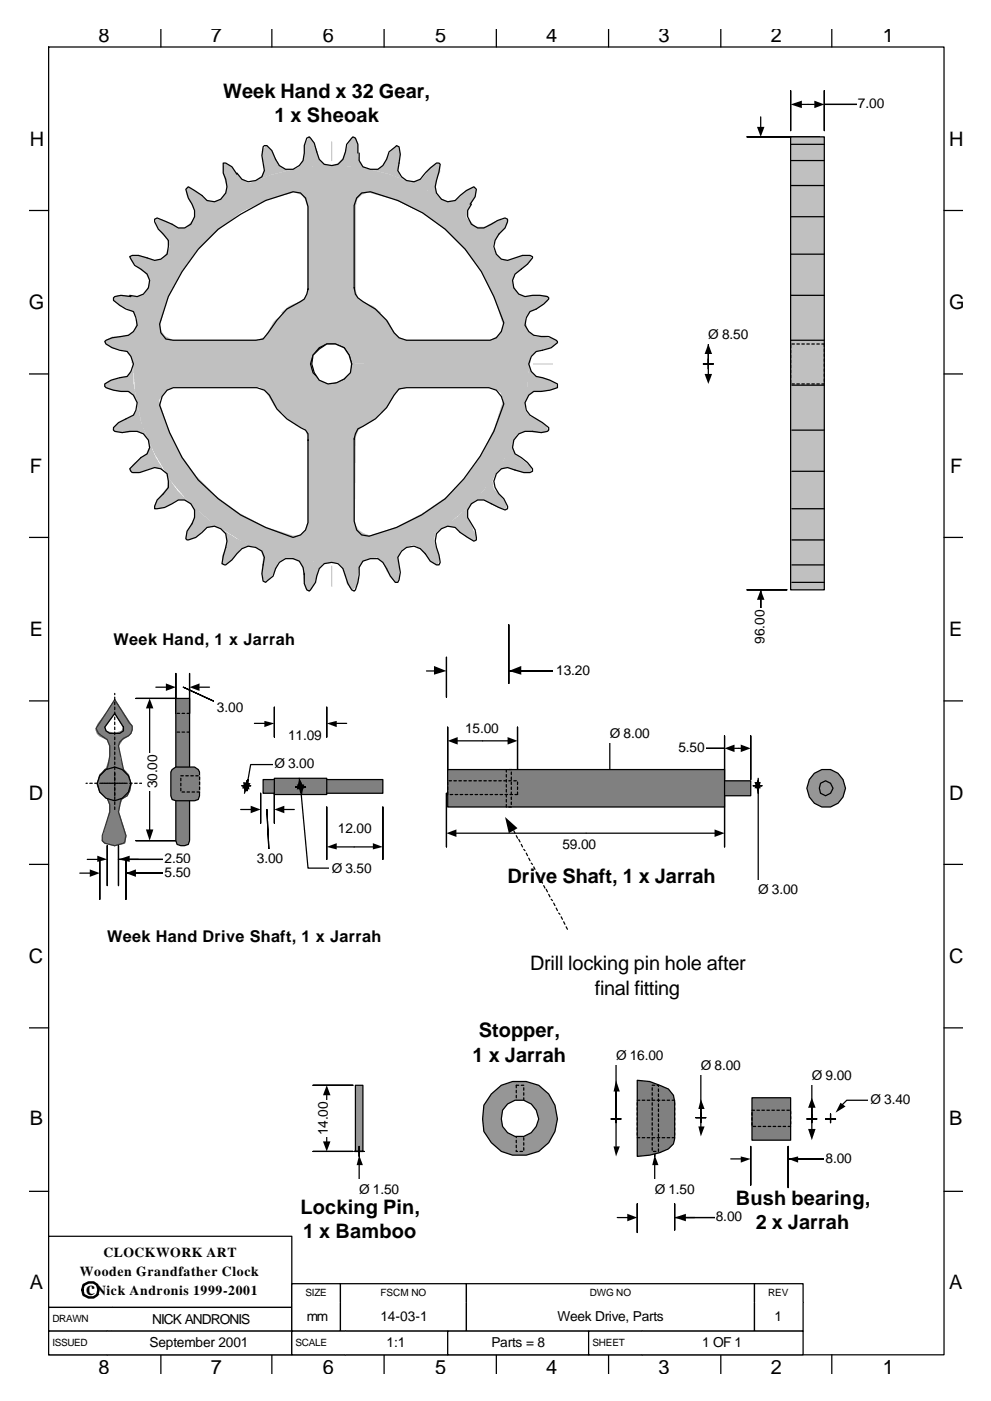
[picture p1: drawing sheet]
<svg xmlns="http://www.w3.org/2000/svg" width="210mm" height="297mm" viewBox="0 0 210 297" stroke-linecap="round" stroke-linejoin="round" font-family="sans-serif">
<g fill="none" stroke="#000" stroke-width=".26">
<path d="M10.3 10h190v277.2h-190zM34.1 6.2v3.8M57.7 6.2v3.8M81.5 6.2v3.8M105.3 6.2v3.8M129.1 6.2v3.8M152.9 6.2v3.8M176.5 6.2v3.8M6.3 44.6h4M200.3 44.6h4M6.3 79.3h4M200.3 79.3h4"/>
<path d="M6.3 113.9h4M200.3 113.9h4M6.3 148.6h4M200.3 148.6h4M6.3 183.3h4M200.3 183.3h4M6.3 217.9h4M200.3 217.9h4M6.3 252.6h4M200.3 252.6h4M34.1 287.2v4.1M57.7 287.2v4.1"/>
<path d="M81.5 287.2v4.1M105.3 287.2v4.1M129.1 287.2v4.1M152.9 287.2v4.1M176.5 287.2v4.1"/>
</g>
<path d="M10.3 262.1h51.6v15.1h-51.6z" fill-rule="evenodd" fill="#fff" stroke="#000" stroke-width=".26"/>
<path d="M61.9 272.2h10.3v3.9h-10.3z" fill-rule="evenodd" fill="#fff"/>
<path d="M61.9 276.1v-3.9h10.3v3.9" fill="none" stroke="#000" stroke-width=".26"/>
<path d="M72.2 272.2h26.8v3.9h-26.8z" fill-rule="evenodd" fill="#fff"/>
<path d="M72.2 276.1v-3.9h26.8v3.9" fill="none" stroke="#000" stroke-width=".26"/>
<path d="M99 272.2h61.1v3.9h-61.1z" fill-rule="evenodd" fill="#fff"/>
<path d="M99 276.1v-3.9h61.1v3.9" fill="none" stroke="#000" stroke-width=".26"/>
<path d="M160.1 272.2h10.3v3.9h-10.3z" fill-rule="evenodd" fill="#fff"/>
<path d="M160.1 276.1v-3.9h10.3v3.9" fill="none" stroke="#000" stroke-width=".26"/>
<path d="M10.3 277.2h13.5v5h-13.5z" fill-rule="evenodd" fill="#fff"/>
<path d="M23.8 277.2h-13.5v5h13.5" fill="none" stroke="#000" stroke-width=".26"/>
<path d="M23.8 277.2h38.1v5h-38.1z" fill-rule="evenodd" fill="#fff"/>
<path d="M23.8 277.2h38.1v5h-38.1" fill="none" stroke="#000" stroke-width=".26"/>
<path d="M61.9 276.1h10.3v6.1h-10.3z" fill-rule="evenodd" fill="#fff"/>
<path d="M61.9 276.1v6.1h10.3v-6.1" fill="none" stroke="#000" stroke-width=".26"/>
<path d="M72.2 276.1h26.8v6.1h-26.8z" fill-rule="evenodd" fill="#fff"/>
<path d="M72.2 276.1v6.1h26.8v-6.1" fill="none" stroke="#000" stroke-width=".26"/>
<path d="M99 276.1h61.1v6.1h-61.1z" fill-rule="evenodd" fill="#fff"/>
<path d="M99 276.1v6.1h61.1v-6.1" fill="none" stroke="#000" stroke-width=".26"/>
<path d="M160.1 276.1h10.3v6.1h-10.3z" fill-rule="evenodd" fill="#fff"/>
<path d="M160.1 276.1v6.1h10.3v-6.1" fill="none" stroke="#000" stroke-width=".26"/>
<path d="M10.3 282.2h12.5v5h-12.5z" fill-rule="evenodd" fill="#fff"/>
<path d="M22.8 282.2h-12.5v5h12.5" fill="none" stroke="#000" stroke-width=".26"/>
<path d="M22.8 282.2h39.1v5h-39.1z" fill-rule="evenodd" fill="#fff"/>
<path d="M22.8 282.2h39.1v5h-39.1" fill="none" stroke="#000" stroke-width=".26"/>
<path d="M61.9 282.2h11.4v5h-11.4z" fill-rule="evenodd" fill="#fff"/>
<path d="M73.3 282.2h-11.4v5h11.4" fill="none" stroke="#000" stroke-width=".26"/>
<path d="M73.3 282.2h21.7v5h-21.7z" fill-rule="evenodd" fill="#fff"/>
<path d="M73.3 282.2h21.7v5h-21.7" fill="none" stroke="#000" stroke-width=".26"/>
<path d="M95 282.2h29.9v5h-29.9z" fill-rule="evenodd" fill="#fff" stroke="#000" stroke-width=".26"/>
<path d="M124.9 282.2h11.4v5h-11.4z" fill-rule="evenodd" fill="#fff"/>
<path d="M136.3 282.2h-11.4v5h11.4" fill="none" stroke="#000" stroke-width=".26"/>
<path d="M136.3 282.2h34.1v5h-34.1z" fill-rule="evenodd" fill="#fff"/>
<path d="M136.3 282.2h34.1v5h-34.1" fill="none" stroke="#000" stroke-width=".26"/>
<path d="M75.4 230.1h1.6v14h-1.6z" fill-rule="evenodd" fill="#969696" stroke="#000" stroke-width=".26"/>
<path d="M75.1 244.1h2.2zM76.2 243.1v2.1z" fill-rule="evenodd" fill="#fff"/>
<path d="M75.1 244.1h2.2h-2.2M76.2 245.2v-2.1v2.1M76.2 246.8v5.3" fill="none" stroke="#000" stroke-width=".26"/>
<path d="M76.2 244.9l.8 2.1h-1.3z" fill="#000"/>
<g fill="#fff">
<path d="M75.9 249.9h9.3v4.3h-9.3z" fill-rule="evenodd"/>
<path d="M158.5 125.1h8.5zM158.5 29h15.3zM161.4 125.1v7.9z" fill-rule="evenodd"/>
</g>
<path d="M158.5 29h15.3h-15.3M161.4 24.8v2.4M158.5 125.1h8.5h-8.5M161.4 125.1v7.9v-7.9M161.4 127.2v2.1" fill="none" stroke="#000" stroke-width=".26"/>
<path d="M160.6 26.9h1.6l-.8 2.1zM161.4 125.1l.8 2.1h-1.6z" fill="#000"/>
<g fill="#fff">
<path d="M159.3 129h3.9v8h-3.9z" fill-rule="evenodd"/>
<path d="M167.7 19.2v8.5zM174.9 19.2v8.5zM174.9 22.1h10z" fill-rule="evenodd"/>
</g>
<path d="M167.7 19.2v8.5v-8.5M174.9 19.2v8.5v-8.5M169.9 22.1h2.9M174.9 22.1h10h-10" fill="none" stroke="#000" stroke-width=".26"/>
<path d="M167.7 22.1l2.4-.8v1.6zM172.8 21.3l2.1 .8-2.1 .8z" fill="#000"/>
<path d="M181.8 20h6.3v4h-6.3z" fill-rule="evenodd" fill="#fff"/>
<path d="M167.7 29h7.2v96.1h-7.2z" fill-rule="evenodd" fill="#c0c0c0" stroke="#000" stroke-width=".26"/>
<g fill="none" stroke="#000" stroke-width=".26">
<path d="M167.7 39.3h7.2M167.7 34h7.2M167.7 30.6h7.2M167.7 53.9h7.2M167.7 45.9h7.2M167.7 72.1h7.2M167.7 62.6h7.2M167.7 73.2v.5M167.7 74.3v.5M167.7 75.3v.5M167.7 76.4v.5M167.7 77.4v.6"/>
<path d="M167.7 78.5v.5M167.7 79.6v.5M168 72.9h.5M169.1 72.9h.5M170.1 72.9h.6M171.2 72.9h.5M172.2 72.9h.6M173.3 72.9h.5M174.4 72.9h.5v.6M174.9 74v.5M174.9 75.1v.5M174.9 76.1v.5"/>
<path d="M174.9 77.2v.5M174.9 78.2v.6M174.9 79.3v.5M167.7 80.6v.5M168 81.7h6.9M168 91.2h6.9M168 99.9h6.9M168 81.4h.5M169.1 81.4h.5M170.1 81.4h.6M171.2 81.4h.5M172.2 81.4h.6"/>
<path d="M173.3 81.4h.5M174.4 81.4h.5M174.9 80.3v.6M168 107.9h6.9M168 114.5h6.9M168 119.8h6.9M168 123.5h6.9"/>
</g>
<path d="M95 154.2v11.3zM109.8 154.2v11.3z" fill-rule="evenodd" fill="#fff"/>
<path d="M95 154.2v11.3v-11.3M96.8 157.1h11.1M109.8 154.2v11.3v-11.3" fill="none" stroke="#000" stroke-width=".26"/>
<path d="M95 157.1l2.1-.8v1.6zM107.7 156.3l2.1 .8-2.1 .8z" fill="#000"/>
<g fill="#fff">
<path d="M98.4 152.6h8v3.9h-8z" fill-rule="evenodd"/>
<path d="M94.7 168.2v11.4zM153.7 168.2v11.4z" fill-rule="evenodd"/>
</g>
<path d="M94.7 179.6v-11.4v11.4M96.8 176.7h55.1M153.7 179.6v-11.4v11.4" fill="none" stroke="#000" stroke-width=".26"/>
<path d="M94.7 176.7l2.1-.8v1.5zM151.6 175.9l2.1 .8-2.1 .7z" fill="#000"/>
<g fill="#fff">
<path d="M119.1 177.2h7.9v4h-7.9z" fill-rule="evenodd"/>
<path d="M153.7 156v9.3zM159.3 156v9.3zM146.8 158.7h6.9z" fill-rule="evenodd"/>
</g>
<path d="M153.7 156v9.3v-9.3M153.7 158.7h-6.9h6.9M155.8 158.7h1.4M159.3 156v9.3v-9.3" fill="none" stroke="#000" stroke-width=".26"/>
<path d="M153.7 158.7l2.1-.8v1.6zM157.2 157.9l2.1 .8-2.1 .8z" fill="#000"/>
<g fill="#fff">
<path d="M143.7 156.5h6.1v4h-6.1z" fill-rule="evenodd"/>
<path d="M128.3 167.1h1.9zM129.4 166.1v2.1z" fill-rule="evenodd"/>
</g>
<path d="M129.4 155.5v11.6v-2.1M128.3 167.1h1.9h-1.9M129.4 168.2v-2.1v2.1M129.4 167.1v2.1" fill="none" stroke="#000" stroke-width=".26"/>
<path d="M129.4 163.2l.5 2.1h-1.3zM128.6 169h1.3l-.5 2.1z" fill="#000"/>
<g fill="#fff">
<path d="M128.9 153.4h9.2v4.2h-9.2z" fill-rule="evenodd"/>
<path d="M159.8 166.6h1.9zM160.9 165.5v2.2z" fill-rule="evenodd"/>
</g>
<path d="M159.8 166.6h1.9h-1.9M160.9 167.7v-2.2v2.2M160.9 168.2v-1.6v22.2M160.9 165v1.6" fill="none" stroke="#000" stroke-width=".26"/>
<path d="M160.9 165l.5 2.1h-1.3zM160.1 165.8h1.3l-.5 2.4z" fill="#000"/>
<g fill="#fff">
<path d="M160.3 186.7h9.3v4h-9.3z" fill-rule="evenodd"/>
<path d="M143.1 255.2v5.6zM135.2 255.2v6.1zM143.1 258.1h11.7z" fill-rule="evenodd"/>
</g>
<path d="M131 258.1h2.3M135.2 255.2v6.1v-6.1M143.1 255.2v5.6v-5.6M143.1 258.1h11.7h-11.7M145.3 258.1h2.1" fill="none" stroke="#000" stroke-width=".26"/>
<path d="M133.1 257.4l2.1 .7-2.1 .8zM143.1 258.1l2.4-.7v1.5z" fill="#000"/>
<g fill="#fff">
<path d="M151.6 256h6.4v4h-6.4z" fill-rule="evenodd"/>
<path d="M129.6 237.2h2.2zM130.7 236.2v1.8z" fill-rule="evenodd"/>
</g>
<path d="M129.6 237.2h2.2h-2.2M130.7 238v-1.8v1.8M130.7 224v13.2v-6M130.7 237.2v5.9" fill="none" stroke="#000" stroke-width=".26"/>
<path d="M130.7 229l.8 2.4h-1.3zM130.2 243.1h1.3l-.8 2.1z" fill="#000"/>
<g fill="#fff">
<path d="M130.4 221.9h10.9v4h-10.9z" fill-rule="evenodd"/>
<path d="M147.6 237h2.2zM148.7 235.9v2.1z" fill-rule="evenodd"/>
</g>
<path d="M147.6 237h2.2h-2.2M148.7 238v-2.1v2.1M148.7 226.1v10.9v-2.1M148.7 237v2.1" fill="none" stroke="#000" stroke-width=".26"/>
<path d="M148.7 233l.8 2.1h-1.3zM148.2 238.8h1.3l-.8 2.1z" fill="#000"/>
<g fill="#fff">
<path d="M148.4 224h9.3v4h-9.3z" fill-rule="evenodd"/>
<path d="M66.4 244.1h8.5zM66.4 230.1h8.5z" fill-rule="evenodd"/>
</g>
<path d="M66.4 230.1h8.5h-8.5M69.3 232.2v10.1M66.4 244.1h8.5h-8.5" fill="none" stroke="#000" stroke-width=".26"/>
<path d="M69.3 230.1l.8 2.1h-1.6zM68.5 242h1.6l-.8 2.1z" fill="#000"/>
<g fill="#fff">
<path d="M66.7 233.3h3.9v7.6h-3.9z" fill-rule="evenodd"/>
<path d="M138.1 244.1h1.9zM138.9 243.1v2.1z" fill-rule="evenodd"/>
</g>
<path d="M138.1 244.1h1.9h-1.9M138.9 245.2v-2.1v2.1M138.9 246.8v5.3" fill="none" stroke="#000" stroke-width=".26"/>
<path d="M138.9 244.9l.8 2.1h-1.3z" fill="#000"/>
<g fill="#fff">
<path d="M138.6 249.9h9.3v4.3h-9.3z" fill-rule="evenodd"/>
<path d="M171.2 237.2h2.1zM172.2 236.2v1.8z" fill-rule="evenodd"/>
</g>
<path d="M171.2 237.2h2.1h-2.1M172.2 238v-1.8v1.8M172.2 228.2v9v-2.6M172.2 237.2v2.4" fill="none" stroke="#000" stroke-width=".26"/>
<path d="M172.2 232.7l.8 2.2h-1.6zM171.4 239.4h1.6l-.8 2.3z" fill="#000"/>
<g fill="#fff">
<path d="M172 226.1h9v4h-9z" fill-rule="evenodd"/>
<path d="M175.2 237.2h2.1zM176.2 236.2v1.8z" fill-rule="evenodd"/>
</g>
<path d="M175.2 237.2h2.1h-2.1M176.2 238v-1.8v1.8M184.7 233.3h-5l-1.1 1" fill="none" stroke="#000" stroke-width=".26"/>
<path d="M178.3 233.8l1.1 .8-2.1 1.3z" fill="#000"/>
<g fill="#fff">
<path d="M184.1 231.2h9.3v3.9h-9.3z" fill-rule="evenodd"/>
<path d="M159.3 243.1v8.2zM167.2 243.1v8.7zM167.2 245.7h10.6z" fill-rule="evenodd"/>
</g>
<path d="M155 245.7h2.2M159.3 243.1v8.2v-8.2M167.2 243.1v8.7v-8.7M167.2 245.7h10.6h-10.6M169.3 245.7h2.1" fill="none" stroke="#000" stroke-width=".26"/>
<path d="M157.2 245.2l2.1 .5-2.1 .8zM167.2 245.7l2.1-.5v1.3z" fill="#000"/>
<path d="M174.9 243.6h6.1v4h-6.1z" fill-rule="evenodd" fill="#fff"/>
<path d="M159.5 232.7h8.2v9h-8.2z" fill-rule="evenodd" fill="#808080" stroke="#000" stroke-width=".26"/>
<g fill="none" stroke="#000" stroke-width=".26">
<path d="M159.5 235.9v.5M159.5 237v.5M159.5 238v.6M159.5 235.4h.6M159.8 238.8h.5M160.6 235.4h.5M160.9 238.8h.5M161.7 235.4h.5M161.9 238.8h.6M162.7 235.4h.5M163 238.8h.5M163.8 235.4h.5"/>
<path d="M164 238.8h.6M164.8 235.4h.6M165.1 238.8h.5M165.9 235.4h.5M166.2 238.8h.5M167 235.4h.5M167.2 238.8h.5M167.7 235.7v.5M167.7 236.7v.5M167.7 237.8v.5"/>
</g>
<path d="M135.2 229l2.6 .3 4 1.6 1.1 1.3 .2 1.3v8l-.2 1-1.1 1.1-1.8 .8-2.2 .5-2.6 .3z" fill-rule="evenodd" fill="#808080" stroke="#000" stroke-width=".26"/>
<g fill="none" stroke="#000" stroke-width=".26">
<path d="M135.2 233.3h.5M135.2 233.8v.5M135.2 234.9v.5M135.2 235.9v.5M135.2 237v.5M135.2 238v.6M135.2 239.1v.5M136.3 233.3h.5M137.3 233.3h.5M138.4 232.7v.6h.5M138.4 230.1h.5M138.4 230.6v.6"/>
<path d="M138.4 231.7v.5M138.4 233.8v.5M138.4 234.9v.5M138.4 235.9v.5M138.4 237v.5M138.4 238v.6M138.4 239.1v.5M139.4 233.3h.6M139.4 230.1h.3v.3M139.7 230.9v.5M139.7 232v.5M139.7 233v.5"/>
<path d="M139.7 234.1v.5M139.7 235.1v.6M139.7 236.2v.5M139.7 237.2v.6M139.7 238.3v.5M139.7 239.4v.5M140.5 233.3h.5M141.6 233.3h.5M142.6 233.3h.5M143.1 233.8v.5M143.1 234.9v.5M143.1 235.9v.5"/>
<path d="M143.1 237v.5M143.1 238v.6M143.1 239.1v.5M135.2 241.2h.5M135.2 240.2v.5M136.3 241.2h.5M137.3 241.2h.5M138.4 240.2v.5M138.4 242.3v.5M138.4 243.3v.6M138.6 244.1h.6M138.9 241.2h-.5v.5"/>
<path d="M139.4 241.2h.6M139.7 240.4v.5M139.7 241.5v.5M139.7 242.5v.6M139.7 243.6v.5M140.5 241.2h.5M141.6 241.2h.5M142.6 241.2h.5M143.1 240.2v.5"/>
</g>
<g fill="#808080" stroke="#000" stroke-width=".26">
<path d="M153.2 165.5h6.1v3.2h-6.1z" fill-rule="evenodd"/>
<path d="M95 163.2h58.7v7.9h-58.7z" fill-rule="evenodd"/>
</g>
<g fill="none" stroke="#000" stroke-width=".26">
<path d="M95 165.8v.5M95 166.9v.5M95 167.9v.6M95.2 165.5h.6M95.5 168.5h.5M96.3 165.5h.5M96.6 168.5h.5M97.4 165.5h.5M97.6 168.5h.6M98.4 165.5h.6M98.7 168.5h.5M99.5 165.5h.5"/>
<path d="M99.7 168.5h.6M100.5 165.5h.6M100.8 168.5h.5M101.6 165.5h.5M101.9 168.5h.5M102.7 165.5h.5M102.9 168.5h.6M103.7 165.5h.5M104 168.5h.5M104.8 165.5h.5M105 168.5h.6M105.8 165.5h.6"/>
<path d="M106.1 168.5h.5M106.9 165.5h.5M107.2 168.5h.5M107.4 163.2v.5M107.4 164.2v.5M107.4 165.3v.5M107.4 166.3v.6M107.4 167.4v.5M107.4 168.5v.5M107.4 169.5v.5M107.4 170.6v.5M107.9 171.1h.6"/>
<path d="M107.9 163.2h.6M107.9 165.5h.6M108.2 168.5h.5M108.5 163.7v.5M108.5 164.7v.6M108.5 165.8v.5M108.5 166.9v.5M108.5 167.9v.6M108.5 169v.5M108.5 170v.6M109 165.5h.5M109.8 167.9v.6h-.5"/>
<path d="M109.8 165.8v.5M109.8 166.9v.5"/>
</g>
<path d="M94.7 139.3v8.5zM107.9 132.5v12.4zM107.9 142.3h13.5z" fill-rule="evenodd" fill="#fff"/>
<path d="M94.7 139.3v8.5v-8.5M90.5 142.3h1.8M107.9 144.9v-12.4v12.4M107.9 142.3h13.5h-13.5M110.3 142.3h1.9" fill="none" stroke="#000" stroke-width=".26"/>
<path d="M92.1 141.2l2.6 1.1-2.6 .8zM107.9 142.3l2.7-1.1v1.9z" fill="#000"/>
<path d="M117.5 140.1h7.9v4h-7.9z" fill-rule="evenodd" fill="#fff"/>
<g fill="none" stroke="#000" stroke-width=".26">
<path d="M109 176.1l.3 .6M109.5 177.2l.3 .5M110.1 178l.2 .5M110.6 179l.3 .6M111.1 180.1l.3 .3M111.7 180.9l.2 .5M112.2 181.9l.2 .6M112.7 183l.3 .3M113.2 183.8l.3 .5M113.8 184.9l.2 .5M114.3 185.6l.3 .6M114.8 186.7l.3 .5"/>
<path d="M115.4 187.8l.2 .5M115.9 188.6l.3 .5M116.4 189.6l.3 .5M116.9 190.7l.3 .2M117.5 191.5l.2 .5M118 192.5l.3 .6M118.5 193.6l.3 .3M119.1 194.4l.2 .5M119.6 195.4l.3 .6M120.1 196.5l.3 .5"/>
</g>
<path d="M107.2 173.2l2.6 2.4-1.9 1.1z" fill="#000"/>
<g fill="#c0c0c0" stroke="#c0c0c0" stroke-width=".26">
<path d="M28.3 76.9h41h-3.4l-6.4 10.6-1.3-1.6-1.8-3.2-1.4-.8h-18.2l-1.9 1.1-1.3 1.8a38.1 38.1 0 0 0 28.6 28.9h1.6l1-1.1 .6-1.8v-18l-.3-1.3-.5-.8-.8-.3-2.4-1.3-1.9-2.1 6.6-10.6a4.1 4.1 0 0 0 4.3 4.5l-.3 38.3a42.2 42.2 0 0 1-37.3-23.2l-2.6-6.1-1.4-6.4z" fill-rule="evenodd"/>
<path d="M40.5 47.3a43.1 43.1 0 0 1 29.9-12.2v41l.2-3.4-10.8-6.4 1.6-1.3 1.8-.8 1.4-.8 .8-1.3v-18.3l-.6-1.6-.8-1-1.6-.5-5.8 1.5-5.5 2.7-4.8 3.7-4.5 4.2-3.4 4.8-2.9 5.5-1.6 5.9 .2 1.3 .8 1 1.6 .8h18.3l1.3-.5 .8-1 1.3-2.4 2.1-1.6 10.3 6.3a4.1 4.1 0 0 0-4.5 4.3l-38.1-.3a42 42 0 0 1 12.5-29.6z" fill-rule="evenodd"/>
<path d="M71.2 77.2l41-.3a42 42 0 0 1-41.8 42.3l-.3-37.8 1.9-.5 1.3-.8 1-1.6 .3-1.6 6.4 10.1-1.9 2.1-2.4 1.3-.8 .8-.5 1.3-.3 18.5 .8 1.4 1.1 .8 1.6 .5 5.5-1.9 5.6-2.9a34.1 34.1 0 0 0 15.3-18.2l1.9-5.9-.5-1.5-1.1-.8-1.6-.6h-16.4l-1.8 .3-1.4 .5-1.8 3.2-1.3 1.6-6.4-10.6z" fill-rule="evenodd"/>
<path d="M70.1 35.1a42.3 42.3 0 0 1 37.6 22.8l2.6 6 1.6 6.4 .5 6.6h-37.8l-.3-1.6-1-1.3-1.6-1.1-1.6-.2 10.3-6.1 1.9 1.6 1.3 2.4 1.1 1 1 .5h18.5l1.4-.8 .8-1 .5-1.3-1.9-5.9-2.6-5.5-3.7-4.8a34.7 34.7 0 0 0-20.6-12.1l-1.4 .5-1 1-.3 1.4v18.2l.5 1.6 1.4 .8 1.8 .8 1.6 1.3-10.6 6.6 .3 3.2z" fill-rule="evenodd"/>
</g>
<g fill="#c0c0c0">
<path d="M74.3 29.5l.8-.5 .6 .5 .2 1.1 .3 3.4 .8 1.4 1.6 .5-4.3-.5-3.9-.3 1.3-.5 1.1-1.1z" fill-rule="evenodd"/>
<path d="M78.3 35.9h1.9l1-.8 1.6-2.9 1.6-1.3 .5 1.8-.5 3.5 .5 1.3 1.4 .8-3.8-1.3z" fill-rule="evenodd"/>
<path d="M86.3 38.3l1.5 .2 1.6-.5 1.1-1.3 .8-1.3 1.8-.8 .3 .8v1l-.5 1.1-.6 2.1 .3 1.6 1.1 1-3.5-2.1z" fill-rule="evenodd"/>
<path d="M93.7 42.2l1.3 .6 1.6-.3 2.4-2.1 1-.5h.8l.3 .8-.3 1-1.6 2.9-.2 1.6 1 1.3-3.2-2.9z" fill-rule="evenodd"/>
<path d="M100 47.5l1.3 .6h1.6a7.5 7.5 0 0 1 4.8-1.6v.8l-.5 1-2.2 2.4-.5 1.6 .5 1.6-2.3-3.5z" fill-rule="evenodd"/>
<path d="M105 53.9l1.4 1 1.5 .3 3-1h1.3l.5 .2v.8l-1.6 1.6-1.8 1.3-.6 1.6 .3 1.3-1.8-3.7z" fill-rule="evenodd"/>
<path d="M109 61l1.1 1.4 1.3 .5 1.8-.3h2.7l.5 .5-.2 .8-1.9 1.4-1.9 .8-1 1.3v1.6l-.8-4z" fill-rule="evenodd"/>
<path d="M111.4 69l.8 1.3 1.3 1h1.6l2.6 .6 .6 .5-.6 .8-.8 .5-3.1 .8-1.4 1.1-.2 1.6-.3-4.3z" fill-rule="evenodd"/>
<path d="M112.2 77.2l.5 1.6 1.1 1 1.6 .3 1.3 .5 1 .5 .6 .8-.6 .6-1 .2-1.3 .3h-2.2l-1.3 1-.5 1.4 .5-4z" fill-rule="evenodd"/>
<path d="M111.4 85.4v1.6l1 1.3a6.1 6.1 0 0 1 4 2.9l-.8 .5h-2.4l-1.8-.2-1.6 .5-.8 1.3 1.3-4z" fill-rule="evenodd"/>
<path d="M109 93.3l-.3 1.6 .6 1.3 3.4 2.9v.8l-.8 .3h-1l-3.2-1.1-1.6 .3-1.1 1.1 2.2-3.5z" fill-rule="evenodd"/>
<path d="M105 100.5l-.5 1.5 .3 1.6 2.1 2.4 .5 1.1v.8h-.8l-1-.3-2.9-1.6h-1.6l-1.4 .8 3-2.9z" fill-rule="evenodd"/>
<path d="M93.4 112.1l3.4-2.4 3.2-2.9-.8 1.6v1.3l1.9 4-.3 .8h-.8l-1-.6-2.4-2.1-1.6-.2z" fill-rule="evenodd"/>
<path d="M86.3 115.8l3.7-1.6 3.4-2.1-1.1 1.1-.2 1.5 1 3v1.3l-.2 .8-.8-.3-.8-.5-2.1-2.7-1.4-.8z" fill-rule="evenodd"/>
<path d="M78.3 118.4l4-1 4-1.6-1.4 1.1-.5 1.5 .3 1.6v2.7l-.6 .8-.8-.6-1.3-1.8-.8-1.9-1.3-1z" fill-rule="evenodd"/>
<path d="M70.1 119h4.2l4-.8-1.3 .8-.8 1.3-.3 1.6v1.6l-.5 1-.5 .6-.6-.3-.7-1.1-.8-3.1-1.1-1.4z" fill-rule="evenodd"/>
<path d="M61.9 118.4l4.2 .6 4 .2-1.6 .3-1 1.3-.3 1.6-.5 1.3-.6 1.1-.7 .5-.6-.5-.2-1.1-.3-1.3v-2.1l-.8-1.3z" fill-rule="evenodd"/>
<path d="M54.2 115.8l3.7 1.6 4 .8-1.6 .2-1.3 .8-.5 1.6-.8 1.3-.8 .8-.8 .3-.5-1.6 .2-3.4-.5-1.6z" fill-rule="evenodd"/>
<path d="M46.8 112.1l3.5 2.1 3.7 1.6h-1.6l-1.3 .5-1.9 2.4-1 .8-.8 .3-.3-.8v-1.1l1.1-3.2-.3-1.5z" fill-rule="evenodd"/>
<path d="M40.5 106.8l2.9 2.6 3.4 2.7-1.6-.5-1.3 .2-2.4 2.1-1.3 .6h-.8v-.8l.3-1.1 1.6-2.9v-1.6z" fill-rule="evenodd"/>
<path d="M35.2 100.5l2.4 3.4 2.9 2.9-1.3-.8h-1.6a7.3 7.3 0 0 1-4.8 1.9v-.8l.5-1.1 2.2-2.6 .2-1.6z" fill-rule="evenodd"/>
<path d="M31.5 93.3l1.6 3.7 2.1 3.5-1.1-1.1-1.6-.3-2.9 1.1h-1.3l-.8-.3 .3-.8 .5-.8 2.7-2.1 .7-1.6z" fill-rule="evenodd"/>
<path d="M29.1 85.4l.8 3.9 1.6 4-1.1-1.3-1.6-.5a7.6 7.6 0 0 1-5-.3l1.3-1.6 2.9-1.3 1.1-1.3z" fill-rule="evenodd"/>
<path d="M22.5 81.1l1-.5 3.2-.8 1.3-1 .3-1.6v3.9l.8 4.3-.8-1.6-1.3-.8h-1.6l-2.6-.5-.6-.6z" fill-rule="evenodd"/>
<path d="M22.2 72.4l.6-.5 1-.6h1.3l1.9-.2 1.6-.8 .5-1.3-.8 3.9v4.3l-.5-1.6-1.1-1.1-1.6-.5-1.6-.3-1-.8z" fill-rule="evenodd"/>
<path d="M24.1 63.1l.8-.5h2.1l2.1 .3 1.6-.5 .8-1.4-1.3 4-1.1 4v-1.6l-1.1-1.3-1.3-.8-1.3-.6-1.1-.8z" fill-rule="evenodd"/>
<path d="M27.8 54.4l.5-.2h1.1l1.3 .2 1.8 .8 1.9-.3 1.1-1-2.2 3.4-1.8 3.7 .2-1.6-.7-1.3-1.4-1-1.8-1.9z" fill-rule="evenodd"/>
<path d="M33.1 46.5h.8l1 .2 2.9 1.6h1.6l1.3-.8-2.9 2.9-2.3 3.5 .5-1.6-.5-1.6-1.1-1-.8-1.4-.5-1z" fill-rule="evenodd"/>
<path d="M39.7 39.9h.8l3.4 2.6 1.6 .3 1.3-.6-3.1 2.4-3.2 2.9 .8-1.6v-1.5l-1.6-2.7-.3-1z" fill-rule="evenodd"/>
<path d="M47.6 34.6l1.6 .8 2.1 2.6 1.4 .8 1.5-.3-3.7 1.6-3.7 2.1 1.1-1.3 .3-1.3a6.7 6.7 0 0 1-.6-5z" fill-rule="evenodd"/>
<path d="M56.4 30.9l.5 .2 .8 .8 .5 1.3 1.1 1.9 1.3 .8h1.6l-4.3 1.1-3.7 1.3 1.4-1.1 .5-1.3-.5-3.2 .2-1z" fill-rule="evenodd"/>
<path d="M65.6 29l.5 .5 1.1 2.2 .5 2.1 1.1 1 1.6 .6h-4.3l-3.9 .8 1.3-.8 .8-1.4 .3-1.5v-1.6z" fill-rule="evenodd"/>
</g>
<path d="M70.4 30.1v3.9M65.4 77.2h9.7M70.4 72.1v10.1M113.2 77.2h4M70.4 120v4.3" fill="none" stroke="#c0c0c0" stroke-width=".26"/>
<path d="M50.3 37l-1.1-1.6-1.3-.8h-.5v2.1l.5 1.3a3.4 3.4 0 0 1-2.4 4.8l-1.6-.3-1-1-2.9-1.9-.6 .5 .6 1.9 .7 1.3a3.3 3.3 0 0 1-1.5 5h-1.4l-1.3-.8-3.2-1.3-.5 .3v.5l.8 1.6 2.1 2.4v1.3l-.2 1.6-1.4 1-1.3 .3-3.4-1h-1.4l-.5 .2 1.1 1.9 1.3 .8a3 3 0 0 1 1.6 3.9 3 3 0 0 1-4 1.6M75.9 32.5v-1.9l-.5-1.3-.5-.3-1.3 1.6-.3 1.6a3 3 0 0 1-3.1 2.9 3 3 0 0 1-3-2.9l-.5-1.9-1.1-1.3-.5 .3-.5 1.6v1.6a3.1 3.1 0 0 1-2.5 3.4 3.1 3.1 0 0 1-3.6-2.1l-.8-1.9-1.1-1h-.5l-.3 .2-.2 1.9 .5 3.2-.5 1.3-1.4 .8-1.5 .2-1.4-.5-1-1.3M76.2 32.5v1.5l.8 1.4 1.6 .5h1.6l1-.8 .8-1.3 .5-1.6 1.6-1.3 .6 .2 .2 1.6-.5 3.5a3.1 3.1 0 0 0 2.7 2.3 3.1 3.1 0 0 0 3.1-1.8l2.4-2.1h.5l.3 .2-.8 3.5a3.1 3.1 0 0 0 .6 3.4 3.1 3.1 0 0 0 3.4 .8l2.4-2.1 1.5-.8 .6 .5-.3 1.6-1.1 1.6M42.1 52.8l4.2-4.2 4.8-3.2 5.3-2.9 5.8-1.8 1.6 .2 1 1.1 .6 1.8v17.5l-.3 1.1-.5 1-3.7 2.1-2.2 2.4-2.9 4-1.6 .2h-17.4l-1.6-.2-1.1-1.3-.2-1.9 1.8-5.8 2.9-5.3zM75.7 42l1-1.1 1.9-.2a37.1 37.1 0 0 1 26.2 22.2l2.1 5.5-.5 1.9-1.1 1.3-1.3 .5h-17.7l-1.6-.5-1.1-1-1.6-2.7-2.4-2.4-2.6-1.6-1.1-.8-.5-.7-.3-1.4v-17.4zM100 43.3a2.99 2.99 0 0 0-.5 3.5 2.99 2.99 0 0 0 3.2 1.5l2.9-1.6 1.6-.5 .5 .3v.5l-.5 1.3-1.4 1.4a3.3 3.3 0 0 0 .6 5.2l1.3 .3 3.2-1h1.5l.6 .2v.3l-1.1 1.3-1.3 1.1a3 3 0 0 0-1.6 3.9 3 3 0 0 0 4 1.6h1.6l1.6 .3 .2 .2v.3l-1 1.1-1.6 1-1.4 .6-.7 1.3-.3 1.6 .8 1.3 1 .8 1.6 .2h1.6l1.9 1.1v.3l-1.4 1-1.8 .6a2.91 2.91 0 0 0-2.9 2.9 2.91 2.91 0 0 0 2.9 2.9l1.6 .5 1.6 .8v.8l-1.6 .5-1.9 .3h-1.6l-1 .8-.8 1.6 .3 1.6 .7 1 2.7 1.6 1.3 1.1v.5l-.2 .3-1.4 .2-1.8-.2a3.2 3.2 0 0 0-3.5 1.1 3.2 3.2 0 0 0-.2 3.6l1.3 .8 1.3 1.1 1.1 1.3v.5l-.6 .3h-1.3l-3.4-1.1a3 3 0 0 0-2.7 4.3l.8 1.3 1.1 1 .8 1.6v.6l-.5 .2-4.5-2.1a2.98 2.98 0 0 0-3.5 3.7l1.6 2.7 .3 2.1-.6 .2-2.9-1.8a2.88 2.88 0 0 0-3.3-1.2 2.88 2.88 0 0 0-2 3l1.1 4.5-.3 .6h-.5l-1.3-.8-1.1-1.6a3.2 3.2 0 0 0-3.2-1.6 3.2 3.2 0 0 0-2.6 2.4l.5 3.2-.2 1.5-.3 .6h-.5l-1.1-1.4-1.6-2.9-1-.8h-1.6l-1.6 .6-.8 1.3a8.1 8.1 0 0 1-1.1 5l-.5-.2-.8-1.4-.5-1.6a3 3 0 0 0-3.1-2.9 3 3 0 0 0-3 2.9l-.3 1.4-1.3 1.8-.5-.2-.5-1.4v-2.1M27.8 62.9l-2.1-.3-1.4 .3-.2 .2v.6l1.3 1 1.3 .8 1.6 .6 .5 1.3 .3 1.6-.8 1.3-1 .8-3.5 .5-1.3 .5-.3 .3 .3 .5 1.3 .8 1.6 .6 1.6 .2 .8 1.1 .5 1.6-.5 1.6-.8 1-3.5 .8-1.3 .8v.5a8.1 8.1 0 0 0 5.1 1.1l1 .8 .8 1.6-.3 1.6-.5 1-3.2 1.6-1 1.1v.5l.2 .3 1.6 .2 1.6-.2a3.2 3.2 0 0 1 3.5 1.1 3.2 3.2 0 0 1 .2 3.6l-1.3 .8-2.4 2.4 .3 .5 .2 .3h1.6l3.2-1.1 1.3 .3 1.4 1.1 .2 1.5v1.4l-2.4 2.6-.5 1.3v.6l2.1-.3 1.6-.8a2.86 2.86 0 0 1 3.6-.4 2.86 2.86 0 0 1 1.2 3.3l-.6 1.3-1 1.6-.3 1.6 .3 .3h.3l1.5-.6 1.4-1a2.88 2.88 0 0 1 3.3-1.2 2.88 2.88 0 0 1 2 3l-1.1 4.8 .8 .3 1.3-1.1 1.1-1.3a3.3 3.3 0 0 1 5.3-.5l.5 1.3-.5 3.4 .2 1.6 .6 .3 1.5-1.4 .6-1.5a3.2 3.2 0 0 1 5-1.6l.8 1.3 .3 1.6M68 74l1.6-.5h1.6l1.6 .5 1 1.6 .5 1.6a4 4 0 0 1-6.3 2.9l-1.1-1.3-.5-1.6 .5-1.6zM35.5 82.7l1.3-.5h17.7l1.6 .5 1 1.1a13.8 13.8 0 0 0 7.7 7.4l.6 .8v18.8l-.6 1.6-1 1-1.6 .5a41.9 41.9 0 0 1-20.1-12.1l-3.5-4.8-2.6-5.3-2.1-5.8 .5-1.9zM75.9 90.9a14 14 0 0 0 7.7-7.1l1.1-1.3 1.6-.3h17.4l1.6 .5 1.1 1.3 .5 1.6a45.3 45.3 0 0 1-12.4 20.1l-5.1 3.5-5.3 2.6-5.8 1.9-1.6-.3-1-1-.6-1.9v-17.5l.3-1z" fill="none" stroke="#000" stroke-width=".26"/>
<g fill="#fff" stroke="#000" stroke-width=".26">
<path d="M67.7 73.7l1.6-.8h1.9a4.2 4.2 0 0 1 3 5.9 4.2 4.2 0 0 1-6.5 1.5l-1.3-1.3-.5-1.8 .5-1.9z" fill-rule="evenodd"/>
<path d="M67.7 74a3.9 3.9 0 0 1 6.4 1.3l.5 1.9-.3 1.8-1.3 1.3-1.6 .8-1.8 .3-1.9-.8-1-1.6-.6-1.8 .3-1.9z" fill-rule="evenodd"/>
</g>
<g fill="#808080" stroke="#000" stroke-width=".26">
<path d="M55.8 165.3h25.4v2.9h-25.4z" fill-rule="evenodd"/>
<path d="M58.2 165h11.1v3.5h-11.1z" fill-rule="evenodd"/>
</g>
<path d="M51.3 166.6h1.9zM52.4 165.5v2.2z" fill-rule="evenodd" fill="#fff"/>
<path d="M51.3 166.6h1.9h-1.9M52.4 167.7v-2.2v2.2M52.4 166.6l-.5 1.6M58.2 162.1h-5l-.8 4.5 .3-1.3" fill="none" stroke="#000" stroke-width=".26"/>
<path d="M52.7 165.3l.2 2.1-1.6-.3zM51.6 165.8l1.6 .3-1.3 2.1z" fill="#000"/>
<g fill="#fff">
<path d="M57.9 160h9.3v4h-9.3z" fill-rule="evenodd"/>
<path d="M81.2 171.1v11.1zM69.3 171.1v11.1z" fill-rule="evenodd"/>
</g>
<path d="M71.2 179.6h8.2M69.3 182.2v-11.1v11.1M81.2 182.2v-11.1v11.1" fill="none" stroke="#000" stroke-width=".26"/>
<path d="M79.1 178.8l2.1 .8-2.1 .5zM69.3 179.6l2.1-.8v1.3z" fill="#000"/>
<g fill="#fff">
<path d="M71.4 173.7h7.7v4h-7.7z" fill-rule="evenodd"/>
<path d="M69.3 149.9v6.4zM58.2 149.9v6.4z" fill-rule="evenodd"/>
</g>
<path d="M54 153.4h2.4M58.2 156.3v-6.4v6.4M69.3 156.3v-6.4v6.4M71.2 153.4h2.4" fill="none" stroke="#000" stroke-width=".26"/>
<path d="M56.1 152.8l2.1 .6-2.1 .8zM69.3 153.4l2.1-.6v1.4z" fill="#000"/>
<g fill="#fff">
<path d="M60.9 153.9h7.9v4h-7.9z" fill-rule="evenodd"/>
<path d="M58.2 168.2v6.3zM55.3 168.2v6.3zM56.6 171.6l.5 10.6z" fill-rule="evenodd"/>
</g>
<path d="M51.1 171.6h2.1M55.3 174.5v-6.3v6.3M56.6 171.6l.5 10.6-.5-10.6M58.2 174.5v-6.3v6.3M60.3 171.6h2.1" fill="none" stroke="#000" stroke-width=".26"/>
<path d="M53.2 170.8l2.1 .8-2.1 .8zM58.2 171.6l2.1-.8v1.6z" fill="#000"/>
<g fill="#fff">
<path d="M54.2 180.1h6.1v4h-6.1z" fill-rule="evenodd"/>
<path d="M62.7 166.9h2.1zM63.8 165.8v2.1z" fill-rule="evenodd"/>
</g>
<path d="M62.7 166.9h2.1h-2.1M63.5 165l.3 1.9M63.8 167.9v-2.1v2.1M64 168.5l-.2-1.6 1.6 17.2h5" fill="none" stroke="#000" stroke-width=".26"/>
<path d="M63.5 165l1.1 2.1-1.6 .3zM63 166.3h1.6l-.6 2.2z" fill="#000"/>
<path d="M69.8 181.9h9.3v4.3h-9.3z" fill-rule="evenodd" fill="#fff"/>
<g fill="#808080" stroke="#808080" stroke-width=".26">
<path d="M24.3 148.3v3l-2.1 2.9 .3 .8 .5 .2 1.3 .3v23.8l-2.1-.5-.5-.6 1.6-6v-1.6l-.5-1.4-1.4-1.3-.8-1.8 .6-1.9 1.3-1 .8-2.4v-2.7l-.5-1.3-1.6-.8a1.67 1.67 0 0 1-.3-2.6l1.9-2.4z" fill-rule="evenodd"/>
<path d="M24.3 148.3l3.5 5.3a1.72 1.72 0 0 1-.5 2.4l-1.4 .8-.8 1.3 .3 2.7 .8 2.4 1.1 1 .5 1.9-.3 1.3-.5 1.3-1.1 .5-.5 1.4-.3 1.6 1.6 5-.2 1.6-2.2 .5v-23.8l1.6-.5 .3-.8-1.9-2.9z" fill-rule="evenodd"/>
</g>
<path d="M24.3 148.3l3.2 5.1 .5 .5a2.21 2.21 0 0 1-1.8 2.6l-.8 .8-.3 .8 1.1 5.1a4 4 0 0 1 .8 5.5l-1.3 .8-.6 2.7 1.6 5-.2 1.3-.3 .3-1.9 .5-2.1-.5-.5-.6v-1l1.6-5v-1.6l-.5-1.4-1.6-1.3-.6-1.6 .6-1.8 1-1.3 .6-.3 .5-2.7v-2.1l-.5-1.3-1.9-1.3-.5-1.1z" fill="none" stroke="#333" stroke-width=".26"/>
<circle cx="24.2" cy="166.2" r="3.5" fill="#808080" stroke="#000" stroke-width=".26"/>
<g fill="none" stroke="#000" stroke-width=".26">
<path d="M24.3 151.3l1.9 2.9v.8l-.8 .5h-2.1l-.8-.5-.3-.8zM24.3 147v.3M24.3 147.8v.5M24.3 148.9v.5M24.3 149.9v.6M24.3 151v.5M24.3 152v.6M24.3 153.1v.5M24.3 154.2v.5M24.3 155.2v.6M24.3 156.3v.5M24.3 157.3v.6"/>
<path d="M24.3 158.4v.5M24.3 159.5v.5M18.3 166.1h.2M19 166.1h.6M20.1 166.1h.5M21.2 166.1h5.8M24.3 160.5v.5M24.3 161.6v.5M24.3 162.6v.6M24.3 163.7v.8M24.3 164.7v.8M24.3 165.8v.8"/>
<path d="M24.3 166.9v.8M24.3 167.9v.8M24.3 169v.5M24.3 170v.6M24.3 171.1v.5M27.5 166.1h.5M28.6 166.1h.5M29.6 166.1h.6"/>
</g>
<path d="M37.3 142.8v8.5zM40.2 142.8v8.5zM38.9 145.7l9.8 4.5z" fill-rule="evenodd" fill="#fff"/>
<path d="M33.1 145.7h2.1M37.3 142.8v8.5v-8.5M38.9 145.7l9.8 4.5-9.8-4.5M40.2 142.8v8.5v-8.5M42.3 145.7h2.1" fill="none" stroke="#000" stroke-width=".26"/>
<path d="M35.2 144.9l2.1 .8-2.1 .8zM40.2 145.7l2.1-.8v1.6z" fill="#000"/>
<g fill="#fff">
<path d="M45.5 148.1h6.4v3.9h-6.4z" fill-rule="evenodd"/>
<path d="M22.8 179.3v8.5zM25.1 179.3v8.5zM25.1 182.2h12.7z" fill-rule="evenodd"/>
</g>
<path d="M22.8 179.3v8.5v-8.5M25.1 179.3v8.5v-8.5M18.5 182.2h2.4M25.1 182.2h12.7h-12.7M27.3 182.2h2.1" fill="none" stroke="#000" stroke-width=".26"/>
<path d="M20.6 181.4l2.2 .8-2.2 .5zM25.1 182.2l2.4-.8v1.3z" fill="#000"/>
<g fill="#fff">
<path d="M34.7 180.1h6.3v4h-6.3z" fill-rule="evenodd"/>
<path d="M21.2 182.2v8.5zM26.7 182.2v8.5zM26.7 185.1h11.1z" fill-rule="evenodd"/>
</g>
<path d="M16.9 185.1h2.4M21.2 182.2v8.5v-8.5M26.7 182.2v8.5v-8.5M26.7 185.1h11.1h-11.1M28.8 185.1h2.2" fill="none" stroke="#000" stroke-width=".26"/>
<path d="M19 184.3l2.2 .8-2.2 .8zM26.7 185.1l2.1-.8v1.6z" fill="#000"/>
<g fill="#fff">
<path d="M34.7 183h6.3v4h-6.3z" fill-rule="evenodd"/>
<path d="M28.8 178.2h8.5zM28.8 148.1h8.5z" fill-rule="evenodd"/>
</g>
<path d="M28.8 148.1h8.5h-8.5M31.7 150.2v25.9M28.8 178.2h8.5h-8.5" fill="none" stroke="#000" stroke-width=".26"/>
<path d="M31.7 148.1l.8 2.1h-1.5zM31 175.9h1.5l-.8 2.3z" fill="#000"/>
<path d="M30.2 159.7h4.2v8h-4.2z" fill-rule="evenodd" fill="#fff"/>
<path d="M37.3 148.1h2.9v18h-2.9z" fill-rule="evenodd" fill="#808080" stroke="#000" stroke-width=".26"/>
<path d="M37.6 155.2h.5M37.6 151.3h.5M38.6 155.2h.6M38.6 151.3h.6M39.7 155.2h.5M39.7 151.3h.5" fill="none" stroke="#000" stroke-width=".26"/>
<g fill="#808080" stroke="#000" stroke-width=".26">
<path d="M37.6 166.6l.8-.3h.8l.8 .3 .2 .5v11.1l-.2 .8-.8 .3h-.8l-.8-.3-.3-.8v-11.1z" fill-rule="evenodd"/>
<path d="M36.5 163.2l.8-.6h4l.8 .6 .2 .5v5l-.2 .8-.8 .3h-4l-.8-.3-.3-.8v-5z" fill-rule="evenodd"/>
</g>
<path d="M38.4 164.5h3.9v3.4h-3.9z" fill-rule="evenodd" fill="#808080"/>
<g fill="none" stroke="#000" stroke-width=".26">
<path d="M38.4 165v.5M38.4 166.1v.5M38.4 167.1v.6M38.4 164.5h.5M38.6 167.9h.6M39.4 164.5h.6M39.7 167.9h.5M40.5 164.5h.5M40.7 167.9h.6M41.5 164.5h.6M41.8 167.9h.5M42.3 164.7v.6"/>
<path d="M42.3 165.8v.5M42.3 166.9v.5"/>
</g>
<g fill="#969696" stroke="#000" stroke-width=".26">
<path d="M174.1 166.1l1.1-.6 1 .6 .5 1-.5 1.1-1 .5-1.1-.5-.3-1.1z" fill-rule="evenodd"/>
<circle cx="175.3" cy="167.1" r="4.1"/>
</g>
<path d="M149.2 77.2h2.1zM150.3 76.1v2.1z" fill-rule="evenodd" fill="#fff"/>
<path d="M149.2 77.2h2.1h-2.1M150.3 78.2v-2.1v2.1M150.3 70.8v6.4v-2.4M150.3 77.2v2.1" fill="none" stroke="#000" stroke-width=".26"/>
<path d="M150.3 72.9l.8 2.2h-1.6zM149.5 79.3h1.6l-.8 2.1z" fill="#000"/>
<path d="M150 68.7h9v4.2h-9z" fill-rule="evenodd" fill="#fff"/>
<path d="M104.2 232a8 8 0 0 1 12.2 0 8.2 8.2 0 0 1-2.1 12.1 8.4 8.4 0 0 1-11.6-4.2l-.3-2.7 .3-2.9z" fill-rule="evenodd" fill="#969696" stroke="#000" stroke-width=".26"/>
<g fill="none" stroke="#000" stroke-width=".26">
<path d="M109.5 231.2v.5M109.5 232.2v.5M109.5 233.3v.5M109.5 234.3v.6M109.5 235.4v.5M109.5 236.4v.6M109.5 237.5v.5M109.5 238.6v.5M109.5 239.6v.6M110.1 230.1h-.6v.5M110.6 230.1h.5M111.1 230.6v.6"/>
<path d="M111.1 231.7v.5M111.1 232.7v.6M111.1 233.8v.5M111.1 234.9v.5M111.1 235.9v.5M111.1 237v.5M111.1 238v.6M111.1 239.1v.5M109.5 243.9v.2h.3M109.5 240.7v.5M109.5 241.7v.6M109.5 242.8v.5"/>
<path d="M110.3 244.1h.6M111.1 240.2v.5M111.1 241.2v.5M111.1 242.3v.5M111.1 243.3v.6"/>
</g>
<path d="M107.7 234.1a4.1 4.1 0 0 1 4.3-.5 4.1 4.1 0 0 1 2.3 3.6 4.1 4.1 0 0 1-3.2 3.8 4.1 4.1 0 0 1-4.5-2.2l-.2-1.6 .2-1.8z" fill-rule="evenodd" fill="#fff" stroke="#000" stroke-width=".26"/>
<path d="M17.7 272.4l1.1-.5h1l.8 .5 .3 1.1-.3 1-.8 .6h-1l-1.1-.6-.2-1z" fill="none" stroke="#000" stroke-width=".53"/>
<g font-size="4.2">
<text x="20.9" y="8.9">8</text>
<text x="44.7" y="8.9">7</text>
<text x="68.5" y="8.9">6</text>
<text x="92.3" y="8.9">5</text>
<text x="115.9" y="8.9">4</text>
<text x="139.7" y="8.9">3</text>
<text x="163.5" y="8.9">2</text>
<text x="187.3" y="8.9">1</text>
<text x="47.4" y="20.8">Week Hand x 32 Gear,</text>
<text x="58.2" y="25.8">1 x Sheoak</text>
<text x="6.3" y="30.9">H</text>
<text x="201.3" y="30.9">H</text>
<text x="6.1" y="65.5">G</text>
<text x="201.3" y="65.5">G</text>
<text x="6.3" y="100.2">F</text>
<text x="201.6" y="100.2">F</text>
<text x="6.3" y="134.8">E</text>
<text x="201.3" y="134.8">E</text>
<text x="6.1" y="169.5">D</text>
<text x="201.3" y="169.5">D</text>
<text x="107.7" y="187.2">Drive Shaft, 1 x Jarrah</text>
<text x="6.1" y="204.2">C</text>
<text x="112.4" y="205.8">Drill locking pin hole after</text>
<text x="201.3" y="204.2">C</text>
<text x="126.2" y="211">final fitting</text>
<text x="101.6" y="219.8">Stopper,</text>
<text x="100.3" y="225.1">1 x Jarrah</text>
<text x="6.3" y="238.6">B</text>
<text x="201.3" y="238.6">B</text>
<text x="63.8" y="257.4">Locking Pin,</text>
<text x="156.1" y="255.5">Bush bearing,</text>
<text x="64.3" y="262.4">1 x Bamboo</text>
<text x="160.3" y="260.5">2 x Jarrah</text>
<text x="6.3" y="273.2">A</text>
<text x="18.3" y="274.5">c</text>
<text x="201.3" y="273.2">A</text>
<text x="20.9" y="291.2">8</text>
<text x="44.7" y="291.2">7</text>
<text x="68.5" y="291.2">6</text>
<text x="92.3" y="291.2">5</text>
<text x="115.9" y="291.2">4</text>
<text x="139.7" y="291.2">3</text>
<text x="163.5" y="291.2">2</text>
<text x="187.3" y="291.2">1</text>
</g>
<g font-size="3.4">
<text x="24.1" y="136.7">Week Hand, 1 x Jarrah</text>
<text x="22.8" y="199.7">Week Hand Drive Shaft, 1 x Jarrah</text>
</g>
<g font-size="2.9">
<text x="182" y="22.9">7.00</text>
<text x="150.3" y="71.9">Ø 8.50</text>
<text x="162.2" y="136.4" transform="rotate(-90 162.2 136.4)">96.00</text>
<text x="118" y="143.1">13.20</text>
<text x="46" y="151">3.00</text>
<text x="98.7" y="155.5">15.00</text>
<text x="61.1" y="156.8">11.09</text>
<text x="129.4" y="156.5">Ø 8.00</text>
<text x="143.9" y="159.5">5.50</text>
<text x="33.3" y="167.1" transform="rotate(-90 33.3 167.1)">30.00</text>
<text x="58.2" y="162.9">Ø 3.00</text>
<text x="71.7" y="176.7">12.00</text>
<text x="34.9" y="183">2.50</text>
<text x="34.9" y="185.9">5.50</text>
<text x="54.5" y="183">3.00</text>
<text x="70.4" y="185.1">Ø 3.50</text>
<text x="119.3" y="180.1">59.00</text>
<text x="160.9" y="189.6">Ø 3.00</text>
<text x="130.7" y="224.8">Ø 16.00</text>
<text x="148.7" y="226.9">Ø 8.00</text>
<text x="172.2" y="229">Ø 9.00</text>
<text x="184.7" y="234.1">Ø 3.40</text>
<text x="69.6" y="240.7" transform="rotate(-90 69.6 240.7)">14.00</text>
<text x="175.2" y="246.5">8.00</text>
<text x="76.2" y="253.1">Ø 1.50</text>
<text x="138.9" y="253.1">Ø 1.50</text>
<text x="151.9" y="258.9">8.00</text>
<text x="22" y="266.6">CLOCKWORK ART</text>
<text x="16.9" y="270.6">Wooden Grandfather Clock</text>
<text x="20.4" y="274.5">Nick Andronis 1999-2001</text>
<text x="32.3" y="280.6">NICK ANDRONIS</text>
<text x="65.1" y="280.1">mm</text>
<text x="80.7" y="280.1">14-03-1</text>
<text x="118.3" y="280.1">Week Drive, Parts</text>
<text x="164.3" y="280.1">1</text>
<text x="31.7" y="285.7">September 2001</text>
<text x="82" y="285.7">1:1</text>
<text x="104.2" y="285.7">Parts = 8</text>
<text x="149" y="285.7">1 OF 1</text>
</g>
<g font-size="2.1">
<text x="64.8" y="274.8">SIZE</text>
<text x="80.7" y="274.8">FSCM NO</text>
<text x="125.1" y="274.8">DWG NO</text>
<text x="163" y="274.8">REV</text>
<text x="11.1" y="280.4">DRAWN</text>
<text x="11.1" y="285.4">ISSUED</text>
<text x="62.7" y="285.4">SCALE</text>
<text x="125.7" y="285.4">SHEET</text>
</g>
</svg>
